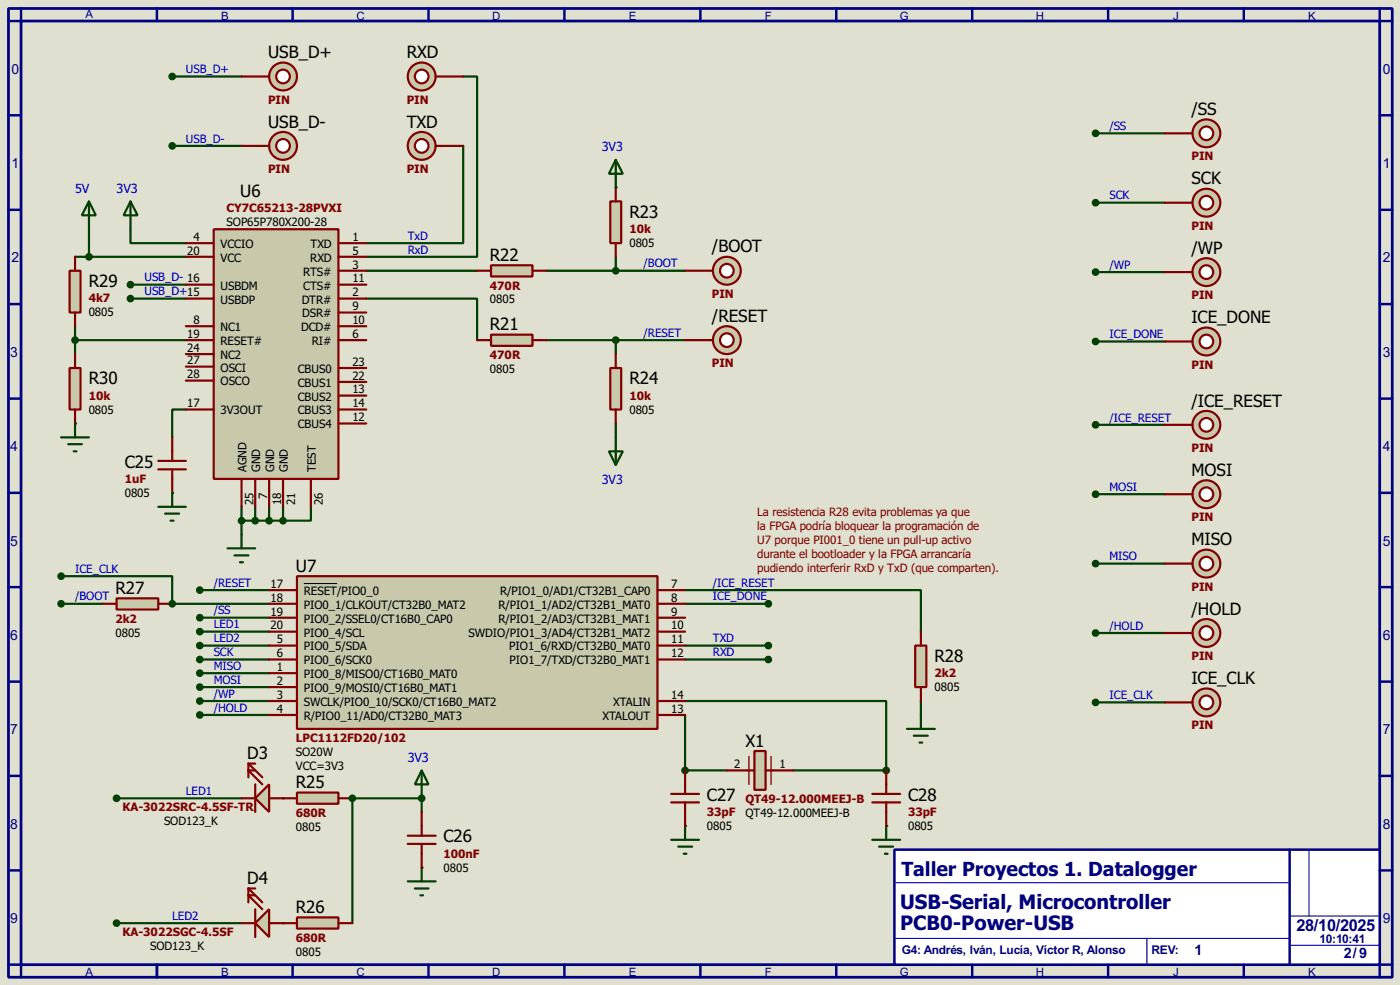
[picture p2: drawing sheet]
<svg xmlns="http://www.w3.org/2000/svg" width="256mm" height="180mm" viewBox="0 0 256 180" stroke-linecap="round" stroke-linejoin="round" font-family="sans-serif">
<path d="M0 0h256.5v180.3h-256.5z" fill="#e0e0d0"/>
<path d="M1.6 1.6h253.5v177.3h-253.5zM3.9 3.9h248.9v172.7h-248.9z" fill="none" stroke="#000080" stroke-width=".5"/>
<path d="M3.9 1.6v2.3h-2.3M28.8 1.6v2.3" fill="none" stroke="#000080" stroke-width=".45"/>
<path d="M163.9 155.5h88.9v21.1h-88.9z" fill="#fff" stroke="#000080" stroke-width=".45"/>
<g fill="none" stroke="#000080" stroke-width=".45">
<path d="M53.6 1.6v2.3M78.5 1.6v2.3M103.4 1.6v2.3M128.3 1.6v2.3M153.2 1.6v2.3M178.1 1.6v2.3M203 1.6v2.3M227.9 1.6v2.3M252.8 1.6v2.3h2.3M1.6 21.1h2.3M1.6 38.4h2.3M252.8 21.1h2.3"/>
<path d="M252.8 38.4h2.3M1.6 55.7h2.3M252.8 55.7h2.3M1.6 73h2.3M252.8 73h2.3M1.6 90.2h2.3M252.8 90.2h2.3M1.6 107.5h2.3M252.8 107.5h2.3M1.6 124.8h2.3M252.8 124.8h2.3M1.6 142h2.3"/>
<path d="M1.6 159.3h2.3M236.3 155.5v21.1M252.8 142h2.3M252.8 159.3h2.3M1.6 176.6h2.3v2.3M28.8 176.6v2.3M53.6 176.6v2.3M78.5 176.6v2.3M103.4 176.6v2.3M128.3 176.6v2.3M153.2 176.6v2.3M178.1 176.6v2.3"/>
<path d="M203 176.6v2.3M227.9 176.6v2.3M255.1 176.6h-2.3v2.3"/>
</g>
<path d="M239.8 155.5v12.2M163.9 171.8h72.4M164.1 161.6h71.9M210.1 171.8v4.8M236.3 167.7h16.2M236.3 173h16.5" fill="none" stroke="#0000c0" stroke-width=".2"/>
<path d="M125.5 108h43.2v7.6M125.5 128.3h36.9v12.7M125.5 130.9v10.1M168.7 128.3v2.6" fill="none" stroke="#004000" stroke-width=".4"/>
<g fill="#004000">
<circle cx="125.5" cy="151.2" r=".2"/>
<circle cx="125.5" cy="141" r=".2"/>
<circle cx="162.4" cy="151.2" r=".2"/>
<circle cx="162.4" cy="141" r=".2"/>
</g>
<path d="M31.6 14h12.7M31.6 26.7h12.7M11.2 110.5h7.7" fill="none" stroke="#004000" stroke-width=".4"/>
<circle cx="31.6" cy="110.5" r=".2" fill="#004000"/>
<g fill="none" stroke="#004000" stroke-width=".4">
<path d="M11.2 105.5h20.4v5h17.7M36.6 108h12.7M36.6 113.1h12.7M36.6 115.6h12.7M36.6 118.2h12.7M125.5 110.5h15.3M125.5 118.2h15.3M36.6 120.7h12.7M36.6 123.2h12.7M36.6 125.8h12.7M36.6 130.9h12.7M36.6 128.3h12.7"/>
<path d="M125.5 120.7h15.3"/>
</g>
<g fill="#004000">
<circle cx="51.9" cy="146.1" r=".2"/>
<circle cx="51.9" cy="169" r=".2"/>
</g>
<path d="M64.6 146.1v22.9" fill="none" stroke="#004000" stroke-width=".4"/>
<g fill="#004000">
<circle cx="64.6" cy="146.1" r=".2"/>
<circle cx="77.3" cy="146.1" r=".2"/>
</g>
<path d="M64.6 146.1h12.7" fill="none" stroke="#004000" stroke-width=".4"/>
<circle cx="77.3" cy="158.8" r=".2" fill="#004000"/>
<path d="M16.3 42v5h-2.5M100.1 62.3h25.4M112.8 62.3v2.5M112.8 77.5v2.6M77.3 146.1v2.5" fill="none" stroke="#004000" stroke-width=".4"/>
<circle cx="112.8" cy="34.3" r=".2" fill="#004000"/>
<path d="M84.9 14h2.5v33h-20.3M84.9 26.7v17.8h-17.8M16.3 47h17.8M23.9 42v2.5h10.2M67.1 54.7h20.3v7.6M67.1 49.6h20.3M34.1 75h-2.5v5.1" fill="none" stroke="#004000" stroke-width=".4"/>
<circle cx="31.6" cy="90.2" r=".2" fill="#004000"/>
<g fill="none" stroke="#004000" stroke-width=".4">
<path d="M200.7 24.4h12.7M200.7 37.1h12.7M23.9 54.7h10.2M23.9 52.1h10.2M100.1 49.6h25.4M112.8 47v2.6M200.7 49.8h12.7M200.7 62.5h12.7M200.7 77.8h12.7M44.3 92.8v5M44.3 95.3h7.6M46.8 92.8v2.5"/>
<path d="M49.3 92.8v2.5M51.9 92.8v2.5M57 92.8v2.5h-5.1M200.7 90.5h12.7M200.7 103.2h12.7M200.7 115.9h12.7M200.7 128.6h12.7M21.4 146.1h22.9M125.5 141h7.7M145.3 141h17.1M21.4 169h22.9"/>
</g>
<circle cx="13.8" cy="77.5" r=".2" fill="#004000"/>
<path d="M13.8 59.7v5.1M13.8 62.3h20.3" fill="none" stroke="#004000" stroke-width=".4"/>
<circle cx="51.8" cy="14" r="2.55" fill="#c8c8aa" stroke="#800000" stroke-width=".4"/>
<circle cx="51.8" cy="14" r="1.25" fill="#feffff" stroke="#800000" stroke-width=".4"/>
<path d="M44.3 14h5" fill="none" stroke="#800000" stroke-width=".4"/>
<circle cx="51.8" cy="26.7" r="2.55" fill="#c8c8aa" stroke="#800000" stroke-width=".4"/>
<circle cx="51.8" cy="26.7" r="1.25" fill="#feffff" stroke="#800000" stroke-width=".4"/>
<path d="M44.3 26.7h5" fill="none" stroke="#800000" stroke-width=".4"/>
<path d="M54.4 105.5h66.1v27.9h-66.1z" fill="#c8c8aa" stroke="#800000" stroke-width=".4"/>
<g fill="none" stroke="#800000" stroke-width=".4">
<path d="M49.3 110.5h5.1M49.3 108h5.1M49.3 113.1h5.1M49.3 115.6h5.1M49.3 118.2h5.1M120.5 110.5h5M120.5 108h5M120.5 113.1h5M120.5 115.6h5M120.5 118.2h5M49.3 120.7h5.1M49.3 123.2h5.1"/>
<path d="M49.3 125.8h5.1M49.3 128.3h5.1M49.3 130.9h5.1M120.5 120.7h5M120.5 128.3h5M120.5 130.9h5"/>
</g>
<path d="M55.7 106.8h6.1" fill="none" stroke="#000" stroke-width=".18"/>
<path d="M21.4 109.5h7.6v2.1h-7.6z" fill="#c8c8aa" stroke="#800000" stroke-width=".4"/>
<path d="M18.9 110.5h2.5M29 110.5h2.6" fill="none" stroke="#800000" stroke-width=".4"/>
<path d="M167.7 118.2h2v7.6h-2z" fill="#c8c8aa" stroke="#800000" stroke-width=".4"/>
<path d="M168.7 115.6v2.6M168.7 125.8v2.5" fill="none" stroke="#800000" stroke-width=".4"/>
<path d="M16.3 36.9l1.3 2.5h-2.6zM16.3 36.9v5.1M166.2 133.4h5.1M167.4 134.7h2.6M168.5 135.9h.5M168.7 130.9v2.5" fill="none" stroke="#004000" stroke-width=".4"/>
<path d="M12.8 49.6h2v7.6h-2z" fill="#c8c8aa" stroke="#800000" stroke-width=".4"/>
<path d="M13.8 47v2.6M13.8 57.2v2.5M123 146.9h5.1M123 145.3h5.1M125.5 141v4.3M125.5 146.9v4.3M159.8 146.9h5.1M159.8 145.3h5.1M162.4 141v4.3M162.4 146.9v4.3" fill="none" stroke="#800000" stroke-width=".4"/>
<g fill="#004000" stroke="#004000" stroke-width=".4">
<circle cx="125.5" cy="141" r=".5"/>
<circle cx="162.3" cy="141" r=".5"/>
<circle cx="31.5" cy="14" r=".5"/>
<circle cx="31.5" cy="26.7" r=".5"/>
<circle cx="11.2" cy="110.5" r=".5"/>
<circle cx="31.5" cy="110.5" r=".5"/>
<circle cx="11.2" cy="105.5" r=".5"/>
<circle cx="36.6" cy="108" r=".5"/>
<circle cx="36.6" cy="113.1" r=".5"/>
<circle cx="36.6" cy="115.6" r=".5"/>
<circle cx="36.6" cy="118.2" r=".5"/>
<circle cx="36.6" cy="120.7" r=".5"/>
<circle cx="36.6" cy="123.2" r=".5"/>
<circle cx="36.6" cy="125.8" r=".5"/>
<circle cx="36.6" cy="130.9" r=".5"/>
<circle cx="36.6" cy="128.3" r=".5"/>
<circle cx="140.7" cy="118.2" r=".5"/>
<circle cx="140.7" cy="120.7" r=".5"/>
<circle cx="140.7" cy="110.5" r=".5"/>
</g>
<path d="M123 153.7h5.1M124.3 155h2.5M125.3 156.3h.5M125.5 151.2v2.5M159.8 153.7h5.1M161.1 155h2.5M162.1 156.3h.5M162.4 151.2v2.5" fill="none" stroke="#004000" stroke-width=".4"/>
<path d="M49.3 143.6v5l-2.5-2.5z" fill="#c8c8aa" stroke="#800000" stroke-width=".4"/>
<path d="M45.5 139.8l2.6 2.5M45.5 139.8h1.3M45.5 139.8v2.5M44.3 146.1h2.5M46.8 143.6v5M46.8 141h-1.3l2.6 2.6M49.3 146.1h2.6" fill="none" stroke="#800000" stroke-width=".4"/>
<path d="M54.4 145.1h7.6v2h-7.6z" fill="#c8c8aa" stroke="#800000" stroke-width=".4"/>
<path d="M51.9 146.1h2.5M62 146.1h2.6" fill="none" stroke="#800000" stroke-width=".4"/>
<path d="M54.4 167.9h7.6v2.1h-7.6z" fill="#c8c8aa" stroke="#800000" stroke-width=".4"/>
<path d="M51.9 169h2.5M62 169h2.6" fill="none" stroke="#800000" stroke-width=".4"/>
<path d="M49.3 166.4v5.1l-2.5-2.5z" fill="#c8c8aa" stroke="#800000" stroke-width=".4"/>
<path d="M74.7 154.5h5.1M74.7 153h5.1M77.3 148.6v4.4M77.3 154.5v4.3M44.3 169h2.5M45.5 162.6l2.6 2.6M45.5 162.6h1.3M45.5 162.6v2.6M46.8 166.4v5.1M46.8 163.9h-1.3l2.6 2.5M49.3 169h2.6" fill="none" stroke="#800000" stroke-width=".4"/>
<g fill="#004000" stroke="#004000" stroke-width=".4">
<circle cx="64.5" cy="146.1" r=".5"/>
<circle cx="77.2" cy="146.1" r=".5"/>
<circle cx="16.3" cy="47" r=".5"/>
</g>
<path d="M23.9 36.9l1.3 2.5h-2.5zM23.9 36.9v5.1M77.3 141l1.2 2.6h-2.5zM77.3 141v5.1M77.3 158.8v2.5M74.7 161.3h5.1M76 162.6h2.5M77 163.9h.5" fill="none" stroke="#004000" stroke-width=".4"/>
<circle cx="77.2" cy="14" r="2.55" fill="#c8c8aa" stroke="#800000" stroke-width=".4"/>
<circle cx="77.2" cy="14" r="1.25" fill="#feffff" stroke="#800000" stroke-width=".4"/>
<path d="M79.8 14h5.1" fill="none" stroke="#800000" stroke-width=".4"/>
<circle cx="77.2" cy="26.7" r="2.55" fill="#c8c8aa" stroke="#800000" stroke-width=".4"/>
<circle cx="77.2" cy="26.7" r="1.25" fill="#feffff" stroke="#800000" stroke-width=".4"/>
<path d="M79.8 26.7h5.1" fill="none" stroke="#800000" stroke-width=".4"/>
<path d="M90 48.6h7.6v2h-7.6z" fill="#c8c8aa" stroke="#800000" stroke-width=".4"/>
<path d="M87.4 49.6h2.6M97.6 49.6h2.5" fill="none" stroke="#800000" stroke-width=".4"/>
<path d="M90 61.3h7.6v2h-7.6z" fill="#c8c8aa" stroke="#800000" stroke-width=".4"/>
<path d="M87.4 62.3h2.6M97.6 62.3h2.5" fill="none" stroke="#800000" stroke-width=".4"/>
<circle cx="133.1" cy="49.6" r="2.55" fill="#c8c8aa" stroke="#800000" stroke-width=".4"/>
<circle cx="133.1" cy="49.6" r="1.25" fill="#feffff" stroke="#800000" stroke-width=".4"/>
<path d="M125.5 49.6h5.1" fill="none" stroke="#800000" stroke-width=".4"/>
<circle cx="133.1" cy="62.3" r="2.55" fill="#c8c8aa" stroke="#800000" stroke-width=".4"/>
<circle cx="133.1" cy="62.3" r="1.25" fill="#feffff" stroke="#800000" stroke-width=".4"/>
<path d="M125.5 62.3h5.1" fill="none" stroke="#800000" stroke-width=".4"/>
<path d="M111.8 36.9h2v7.6h-2z" fill="#c8c8aa" stroke="#800000" stroke-width=".4"/>
<path d="M112.8 34.3v2.6M112.8 44.5v2.5" fill="none" stroke="#800000" stroke-width=".4"/>
<path d="M111.8 67.4h2v7.6h-2z" fill="#c8c8aa" stroke="#800000" stroke-width=".4"/>
<path d="M112.8 64.8v2.6M112.8 75v2.5M29 84.4h5.1M29 85.9h5.1M31.6 80.1v4.3M31.6 85.9v4.3" fill="none" stroke="#800000" stroke-width=".4"/>
<path d="M112.8 29.3l1.3 2.5h-2.5zM112.8 29.3v5M44.3 97.8v2.6M111.6 82.6h2.5l-1.3 2.5zM112.8 80.1v5M41.7 100.4h5.1M43 101.7h2.5M44 102.9h.5" fill="none" stroke="#004000" stroke-width=".4"/>
<circle cx="112.8" cy="62.3" r=".5" fill="#004000" stroke="#004000" stroke-width=".4"/>
<path d="M39.2 42h22.8v45.7h-22.8z" fill-rule="evenodd" fill="#c8c8aa" stroke="#800000" stroke-width=".4"/>
<g fill="none" stroke="#800000" stroke-width=".4">
<path d="M34.1 44.5h5.1M34.1 54.7h5.1M34.1 47h5.1M34.1 59.7h5.1M34.1 52.1h5.1M62 44.5h5.1M62 54.7h5.1M62 49.6h5.1M62 47h5.1M62 59.7h5.1M62 57.2h5.1M62 52.1h5.1"/>
<path d="M34.1 62.3h5.1M34.1 75h5.1M34.1 69.7h5.1M34.1 67.1h5.1M34.1 64.8h5.1M62 62.3h5.1M62 77.5h5.1M62 72.4h5.1M62 75h5.1M62 67.4h5.1M62 69.9h5.1M44.3 87.7v5.1"/>
<path d="M46.8 87.7v5.1M49.3 87.7v5.1M51.9 87.7v5.1M57 87.7v5.1"/>
</g>
<path d="M29 92.8h5.1M30.3 94h2.5M31.3 95.3h.5M31.6 90.2v2.6" fill="none" stroke="#004000" stroke-width=".4"/>
<circle cx="221" cy="24.4" r="2.55" fill="#c8c8aa" stroke="#800000" stroke-width=".4"/>
<circle cx="221" cy="24.4" r="1.25" fill="#feffff" stroke="#800000" stroke-width=".4"/>
<path d="M213.4 24.4h5.1" fill="none" stroke="#800000" stroke-width=".4"/>
<circle cx="221" cy="37.1" r="2.55" fill="#c8c8aa" stroke="#800000" stroke-width=".4"/>
<circle cx="221" cy="37.1" r="1.25" fill="#feffff" stroke="#800000" stroke-width=".4"/>
<path d="M213.4 37.1h5.1" fill="none" stroke="#800000" stroke-width=".4"/>
<g fill="#004000" stroke="#004000" stroke-width=".4">
<circle cx="200.7" cy="24.4" r=".5"/>
<circle cx="200.7" cy="37.1" r=".5"/>
</g>
<circle cx="221" cy="49.8" r="2.55" fill="#c8c8aa" stroke="#800000" stroke-width=".4"/>
<circle cx="221" cy="49.8" r="1.25" fill="#feffff" stroke="#800000" stroke-width=".4"/>
<path d="M213.4 49.8h5.1" fill="none" stroke="#800000" stroke-width=".4"/>
<circle cx="221" cy="62.5" r="2.55" fill="#c8c8aa" stroke="#800000" stroke-width=".4"/>
<circle cx="221" cy="62.5" r="1.25" fill="#feffff" stroke="#800000" stroke-width=".4"/>
<path d="M213.4 62.5h5.1" fill="none" stroke="#800000" stroke-width=".4"/>
<g fill="#004000" stroke="#004000" stroke-width=".4">
<circle cx="200.7" cy="49.8" r=".5"/>
<circle cx="200.7" cy="62.5" r=".5"/>
</g>
<circle cx="221" cy="77.8" r="2.55" fill="#c8c8aa" stroke="#800000" stroke-width=".4"/>
<circle cx="221" cy="77.8" r="1.25" fill="#feffff" stroke="#800000" stroke-width=".4"/>
<path d="M213.4 77.8h5.1" fill="none" stroke="#800000" stroke-width=".4"/>
<circle cx="221" cy="90.5" r="2.55" fill="#c8c8aa" stroke="#800000" stroke-width=".4"/>
<circle cx="221" cy="90.5" r="1.25" fill="#feffff" stroke="#800000" stroke-width=".4"/>
<path d="M213.4 90.5h5.1" fill="none" stroke="#800000" stroke-width=".4"/>
<g fill="#004000" stroke="#004000" stroke-width=".4">
<circle cx="200.7" cy="77.8" r=".5"/>
<circle cx="200.7" cy="90.5" r=".5"/>
</g>
<circle cx="221" cy="103.2" r="2.55" fill="#c8c8aa" stroke="#800000" stroke-width=".4"/>
<circle cx="221" cy="103.2" r="1.25" fill="#feffff" stroke="#800000" stroke-width=".4"/>
<path d="M213.4 103.2h5.1" fill="none" stroke="#800000" stroke-width=".4"/>
<circle cx="221" cy="115.9" r="2.55" fill="#c8c8aa" stroke="#800000" stroke-width=".4"/>
<circle cx="221" cy="115.9" r="1.25" fill="#feffff" stroke="#800000" stroke-width=".4"/>
<path d="M213.4 115.9h5.1" fill="none" stroke="#800000" stroke-width=".4"/>
<g fill="#004000" stroke="#004000" stroke-width=".4">
<circle cx="200.7" cy="103.2" r=".5"/>
<circle cx="200.7" cy="115.9" r=".5"/>
</g>
<circle cx="221" cy="128.6" r="2.55" fill="#c8c8aa" stroke="#800000" stroke-width=".4"/>
<circle cx="221" cy="128.6" r="1.25" fill="#feffff" stroke="#800000" stroke-width=".4"/>
<path d="M213.4 128.6h5.1" fill="none" stroke="#800000" stroke-width=".4"/>
<g fill="#004000" stroke="#004000" stroke-width=".4">
<circle cx="200.7" cy="128.6" r=".5"/>
<circle cx="21.3" cy="146.1" r=".5"/>
<circle cx="21.3" cy="169" r=".5"/>
<circle cx="112.8" cy="49.6" r=".5"/>
</g>
<path d="M138.2 137.5h2.1v7.1h-2.1z" fill-rule="evenodd" fill="#c8c8aa" stroke="#800000" stroke-width=".4"/>
<path d="M137.2 138.5v5.1M141.3 138.5v5.1M136.7 141h.5M141.3 141h.5" fill="none" stroke="#800000" stroke-width=".25"/>
<path d="M133.2 141h5M140.3 141h5" fill="none" stroke="#800000" stroke-width=".4"/>
<g fill="#004000" stroke="#004000" stroke-width=".4">
<circle cx="23.9" cy="54.7" r=".5"/>
<circle cx="23.9" cy="52.1" r=".5"/>
<circle cx="44.2" cy="95.3" r=".5"/>
<circle cx="46.7" cy="95.3" r=".5"/>
<circle cx="49.3" cy="95.3" r=".5"/>
<circle cx="51.8" cy="95.3" r=".5"/>
</g>
<path d="M12.8 67.4h2v7.6h-2z" fill="#c8c8aa" stroke="#800000" stroke-width=".4"/>
<path d="M13.8 64.8v2.6M13.8 75v2.5" fill="none" stroke="#800000" stroke-width=".4"/>
<path d="M13.8 77.5v2.6M11.2 80.1h5.1M12.5 81.3h2.5M13.5 82.6h.5" fill="none" stroke="#004000" stroke-width=".4"/>
<circle cx="13.7" cy="62.3" r=".5" fill="#004000" stroke="#004000" stroke-width=".4"/>
<g font-size="4.4" fill="#000080">
<text x="164.9" y="166.5">USB-Serial, Microcontroller</text>
<text x="164.9" y="170.3">PCB0-Power-USB</text>
</g>
<text font-size="4.3" fill="#000080" x="165.2" y="160.3">Taller Proyectos 1. Datalogger</text>
<g font-size="3.8">
<text x="49.1" y="10.6">USB_D+</text>
<text x="74.5" y="10.6">RXD</text>
<text x="49.1" y="23.3">USB_D-</text>
<text x="74.5" y="23.3">TXD</text>
<text x="218.3" y="21">/SS</text>
<text x="218.3" y="33.8">SCK</text>
<text x="44" y="36">U6</text>
<text x="115.3" y="39.9">R23</text>
<text x="89.8" y="47.8">R22</text>
<text x="130.4" y="46.2">/BOOT</text>
<text x="218.3" y="46.5">/WP</text>
<text x="16.3" y="52.6">R29</text>
<text x="130.4" y="58.9">/RESET</text>
<text x="218.3" y="59.2">ICE_DONE</text>
<text x="89.8" y="60.5">R21</text>
<text x="16.3" y="70.4">R30</text>
<text x="115.3" y="70.4">R24</text>
<text x="218.3" y="74.4">/ICE_RESET</text>
<text x="22.9" y="85.6">C25</text>
<text x="218.3" y="87.1">MOSI</text>
<text x="218.3" y="99.8">MISO</text>
<text x="54.2" y="104.7">U7</text>
<text x="21.2" y="108.7">R27</text>
<text x="218.3" y="112.5">/HOLD</text>
<text x="171.2" y="121.2">R28</text>
<text x="218.3" y="125.2">ICE_CLK</text>
<text x="136.6" y="136.7">X1</text>
<text x="45.3" y="139">D3</text>
<text x="54.2" y="144.3">R25</text>
<text x="129.5" y="146.6">C27</text>
<text x="166.4" y="146.6">C28</text>
<text x="81.3" y="154.2">C26</text>
<text x="45.3" y="161.8">D4</text>
<text x="54.2" y="167.1">R26</text>
</g>
<text font-size="3.4" fill="#000080" x="237.5" y="170.3">28/10/2025</text>
<g font-size="3" fill="#000080">
<text x="218.8" y="174.8">1</text>
<text x="246.2" y="175.3">2/9</text>
</g>
<g font-size="2.9" fill="#000080">
<text x="2.1" y="13.5">0</text>
<text x="253.4" y="13.5">0</text>
<text x="2.1" y="30.7">1</text>
<text x="253.4" y="30.7">1</text>
<text x="2.1" y="48">2</text>
<text x="253.4" y="48">2</text>
<text x="1.9" y="65.3">3</text>
<text x="253.4" y="65.3">3</text>
<text x="1.9" y="82.5">4</text>
<text x="253.4" y="82.5">4</text>
<text x="1.9" y="99.9">5</text>
<text x="253.4" y="99.9">5</text>
<text x="1.9" y="117.1">6</text>
<text x="253.4" y="117.1">6</text>
<text x="1.9" y="134.4">7</text>
<text x="253.4" y="134.4">7</text>
<text x="1.9" y="151.7">8</text>
<text x="253.4" y="151.7">8</text>
<text x="1.9" y="168.9">9</text>
<text x="253.4" y="168.9">9</text>
</g>
<g font-size="2.8" fill="#00f">
<text x="110.3" y="27.7">3V3</text>
<text x="13.8" y="35.3">5V</text>
<text x="21.4" y="35.3">3V3</text>
<text x="110.3" y="88.7">3V3</text>
<text x="74.7" y="139.5">3V3</text>
</g>
<g font-size="2.6" fill="#00f">
<text x="34.1" y="13.4">USB_D+</text>
<text x="203.3" y="23.8">/SS</text>
<text x="34.1" y="26.1">USB_D-</text>
<text x="203.3" y="36.5">SCK</text>
<text x="74.7" y="43.9">TxD</text>
<text x="74.7" y="46.4">RxD</text>
<text x="26.5" y="51.5">USB_D- 16</text>
<text x="117.9" y="49">/BOOT</text>
<text x="203.3" y="49.2">/WP</text>
<text x="26.5" y="54">USB_D+15</text>
<text x="117.9" y="61.7">/RESET</text>
<text x="203.3" y="61.9">ICE_DONE</text>
<text x="203.3" y="77.2">/ICE_RESET</text>
<text x="203.3" y="89.9">MOSI</text>
<text x="13.8" y="104.9">ICE_CLK</text>
<text x="39.2" y="107.4">/RESET</text>
<text x="130.6" y="107.4">/ICE_RESET</text>
<text x="203.3" y="102.6">MISO</text>
<text x="13.8" y="109.9">/BOOT</text>
<text x="39.2" y="112.5">/SS</text>
<text x="130.6" y="109.9">ICE_DONE</text>
<text x="39.2" y="115">LED1</text>
<text x="39.2" y="117.6">LED2</text>
<text x="130.6" y="117.6">TXD</text>
<text x="203.3" y="115.3">/HOLD</text>
<text x="39.2" y="120.1">SCK</text>
<text x="39.2" y="122.6">MISO</text>
<text x="39.2" y="125.2">MOSI</text>
<text x="130.6" y="120.1">RXD</text>
<text x="39.2" y="130.3">/HOLD</text>
<text x="39.2" y="127.7">/WP</text>
<text x="203.3" y="128">ICE_CLK</text>
<text x="34.1" y="145.5">LED1</text>
<text x="31.6" y="168.4">LED2</text>
</g>
<g font-size="2.6" fill="#800000">
<text x="49.1" y="19">PIN</text>
<text x="74.5" y="19">PIN</text>
<text x="218.3" y="29.3">PIN</text>
<text x="49.1" y="31.7">PIN</text>
<text x="74.5" y="31.7">PIN</text>
<text x="41.5" y="38.8">CY7C65213-28PVXI</text>
<text x="115.3" y="42.7">10k</text>
<text x="218.3" y="42">PIN</text>
<text x="89.8" y="53">470R</text>
<text x="16.3" y="55.4">4k7</text>
<text x="130.4" y="54.5">PIN</text>
<text x="218.3" y="54.7">PIN</text>
<text x="89.8" y="65.7">470R</text>
<text x="130.4" y="67.2">PIN</text>
<text x="218.3" y="67.4">PIN</text>
<text x="16.3" y="73.2">10k</text>
<text x="115.3" y="73.2">10k</text>
<text x="218.3" y="82.7">PIN</text>
<text x="22.9" y="88.4">1uF</text>
<text x="138.7" y="94.5">La resistencia R28 evita problemas ya que</text>
<text x="218.3" y="95.4">PIN</text>
<text x="138.7" y="97">la FPGA podría bloquear la programación de</text>
<text x="138.7" y="99.5">U7 porque PI001_0 tiene un pull-up activo</text>
<text x="138.7" y="102.1">durante el bootloader y la FPGA arrancaría</text>
<text x="138.7" y="104.6">pudiendo interferir RxD y TxD (que comparten).</text>
<text x="21.2" y="114">2k2</text>
<text x="218.3" y="108.1">PIN</text>
<text x="171.2" y="124">2k2</text>
<text x="218.3" y="120.8">PIN</text>
<text x="54.2" y="135.8">LPC1112FD20/102</text>
<text x="218.3" y="133.5">PIN</text>
<text x="22.5" y="148.5">KA-3022SRC-4.5SF-TR</text>
<text x="54.2" y="149.5">680R</text>
<text x="129.5" y="149.4">33pF</text>
<text x="136.6" y="147">QT49-12.000MEEJ-B</text>
<text x="166.4" y="149.4">33pF</text>
<text x="81.3" y="157">100nF</text>
<text x="22.5" y="171.4">KA-3022SGC-4.5SF</text>
<text x="54.2" y="172.4">680R</text>
</g>
<g font-size="2.6">
<text x="41.5" y="41.4">SOP65P780X200-28</text>
<text x="34.3" y="46.6">20</text>
<text x="35.5" y="44.1">4</text>
<text x="40.4" y="45.4">VCCIO</text>
<text x="40.4" y="47.9">VCC</text>
<text x="56.9" y="47.9">RXD</text>
<text x="56.9" y="45.4">TXD</text>
<text x="64.6" y="44.1">1</text>
<text x="64.6" y="46.6">5</text>
<text x="115.3" y="45.2">0805</text>
<text x="40.4" y="53">USBDM</text>
<text x="55.6" y="50.4">RTS#</text>
<text x="55.6" y="53">CTS#</text>
<text x="64.6" y="49.2">3</text>
<text x="64.6" y="51.7">11</text>
<text x="16.3" y="57.9">0805</text>
<text x="35.5" y="59.3">8</text>
<text x="40.4" y="55.6">USBDP</text>
<text x="55.3" y="55.6">DTR#</text>
<text x="55.4" y="58.1">DSR#</text>
<text x="64.6" y="54.3">2</text>
<text x="64.6" y="56.8">9</text>
<text x="64.6" y="59.3">10</text>
<text x="89.8" y="55.5">0805</text>
<text x="34.3" y="64.4">24</text>
<text x="34.3" y="61.9">19</text>
<text x="40.4" y="60.6">NC1</text>
<text x="40.4" y="65.7">NC2</text>
<text x="40.4" y="63.1">RESET#</text>
<text x="55.2" y="60.6">DCD#</text>
<text x="57.1" y="63.1">RI#</text>
<text x="64.6" y="61.9">6</text>
<text x="34.3" y="69.3">28</text>
<text x="34.3" y="66.7">27</text>
<text x="40.4" y="70.6">OSCO</text>
<text x="40.4" y="68">OSCI</text>
<text x="54.6" y="68.3">CBUS0</text>
<text x="54.6" y="70.8">CBUS1</text>
<text x="64.6" y="72">13</text>
<text x="64.6" y="67">23</text>
<text x="64.6" y="69.5">22</text>
<text x="89.8" y="68.2">0805</text>
<text x="16.3" y="75.7">0805</text>
<text x="34.3" y="74.6">17</text>
<text x="40.4" y="75.8">3V3OUT</text>
<text x="54.6" y="73.3">CBUS2</text>
<text x="54.6" y="75.8">CBUS3</text>
<text x="64.6" y="77.1">12</text>
<text x="64.6" y="74.6">14</text>
<text x="115.3" y="75.7">0805</text>
<text x="54.6" y="78.4">CBUS4</text>
<text x="45.2" y="86.4" transform="rotate(-90 45.2 86.4)">AGND</text>
<text x="47.6" y="86.4" transform="rotate(-90 47.6 86.4)">GND</text>
<text x="50.2" y="86.4" transform="rotate(-90 50.2 86.4)">GND</text>
<text x="52.7" y="86.4" transform="rotate(-90 52.7 86.4)">GND</text>
<text x="57.9" y="86.4" transform="rotate(-90 57.9 86.4)">TEST</text>
<text x="22.9" y="91">0805</text>
<text x="46.5" y="92.5" transform="rotate(-90 46.5 92.5)">25</text>
<text x="48.9" y="91.4" transform="rotate(-90 48.9 91.4)">7</text>
<text x="51.5" y="92.5" transform="rotate(-90 51.5 92.5)">18</text>
<text x="54.1" y="92.5" transform="rotate(-90 54.1 92.5)">21</text>
<text x="59.2" y="92.5" transform="rotate(-90 59.2 92.5)">26</text>
<text x="49.6" y="107.6">17</text>
<text x="123" y="107.6">7</text>
<text x="49.6" y="110.1">18</text>
<text x="49.6" y="112.7">19</text>
<text x="55.7" y="111.4">PIO0_1/CLKOUT/CT32B0_MAT2</text>
<text x="55.7" y="108.9">RESET/PIO0_0</text>
<text x="55.7" y="114">PIO0_2/SSEL0/CT16B0_CAP0</text>
<text x="91.3" y="111.4">R/PIO1_1/AD2/CT32B1_MAT0</text>
<text x="91.3" y="114">R/PIO1_2/AD3/CT32B1_MAT1</text>
<text x="91.6" y="108.9">R/PIO1_0/AD1/CT32B1_CAP0</text>
<text x="123" y="110.1">8</text>
<text x="123" y="112.7">9</text>
<text x="21.2" y="116.5">0805</text>
<text x="49.6" y="115.2">20</text>
<text x="50.7" y="117.8">5</text>
<text x="55.7" y="116.5">PIO0_4/SCL</text>
<text x="55.7" y="119.1">PIO0_5/SDA</text>
<text x="85.9" y="116.5">SWDIO/PIO1_3/AD4/CT32B1_MAT2</text>
<text x="93.3" y="119.1">PIO1_6/RXD/CT32B0_MAT0</text>
<text x="123" y="115.2">10</text>
<text x="123" y="117.8">11</text>
<text x="50.7" y="120.3">6</text>
<text x="50.7" y="122.8">1</text>
<text x="50.7" y="125.4">2</text>
<text x="55.7" y="121.6">PIO0_6/SCK0</text>
<text x="55.7" y="124.1">PIO0_8/MISO0/CT16B0_MAT0</text>
<text x="93.4" y="121.6">PIO1_7/TXD/CT32B0_MAT1</text>
<text x="123" y="120.3">12</text>
<text x="50.7" y="127.9">3</text>
<text x="50.7" y="130.5">4</text>
<text x="55.7" y="126.7">PIO0_9/MOSI0/CT16B0_MAT1</text>
<text x="55.7" y="129.2">SWCLK/PIO0_10/SCK0/CT16B0_MAT2</text>
<text x="55.7" y="131.8">R/PIO0_11/AD0/CT32B0_MAT3</text>
<text x="110.4" y="131.8">XTALOUT</text>
<text x="112.4" y="129.2">XTALIN</text>
<text x="123" y="127.9">14</text>
<text x="123" y="130.5">13</text>
<text x="171.2" y="126.5">0805</text>
<text x="54.2" y="138.3">SO20W</text>
<text x="54.2" y="140.9">VCC=3V3</text>
<text x="134.5" y="140.6">2</text>
<text x="142.8" y="140.6">1</text>
<text x="136.6" y="149.5">QT49-12.000MEEJ-B</text>
<text x="30.1" y="151">SOD123_K</text>
<text x="54.2" y="152.1">0805</text>
<text x="129.5" y="151.9">0805</text>
<text x="166.4" y="151.9">0805</text>
<text x="81.3" y="159.5">0805</text>
<text x="27.5" y="173.9">SOD123_K</text>
<text x="54.2" y="174.9">0805</text>
</g>
<g font-size="2.5" fill="#000080">
<text x="241.8" y="172.6">10:10:41</text>
<text x="165.2" y="174.6">G4: Andrés, Iván, Lucía, Víctor R, Alonso</text>
<text x="210.9" y="174.6">REV:</text>
</g>
<g font-size="2.4" fill="#000080">
<text x="15.6" y="3.4">A</text>
<text x="40.5" y="3.6">B</text>
<text x="65.3" y="3.6">C</text>
<text x="90.2" y="3.6">D</text>
<text x="115.2" y="3.6">E</text>
<text x="140.1" y="3.6">F</text>
<text x="164.8" y="3.6">G</text>
<text x="189.8" y="3.6">H</text>
<text x="214.9" y="3.6">J</text>
<text x="239.6" y="3.6">K</text>
<text x="15.6" y="178.7">A</text>
<text x="40.5" y="178.7">B</text>
<text x="65.3" y="178.7">C</text>
<text x="90.2" y="178.7">D</text>
<text x="115.2" y="178.7">E</text>
<text x="140.1" y="178.7">F</text>
<text x="164.8" y="178.7">G</text>
<text x="189.8" y="178.7">H</text>
<text x="214.9" y="178.7">J</text>
<text x="239.6" y="178.7">K</text>
</g>
</svg>
